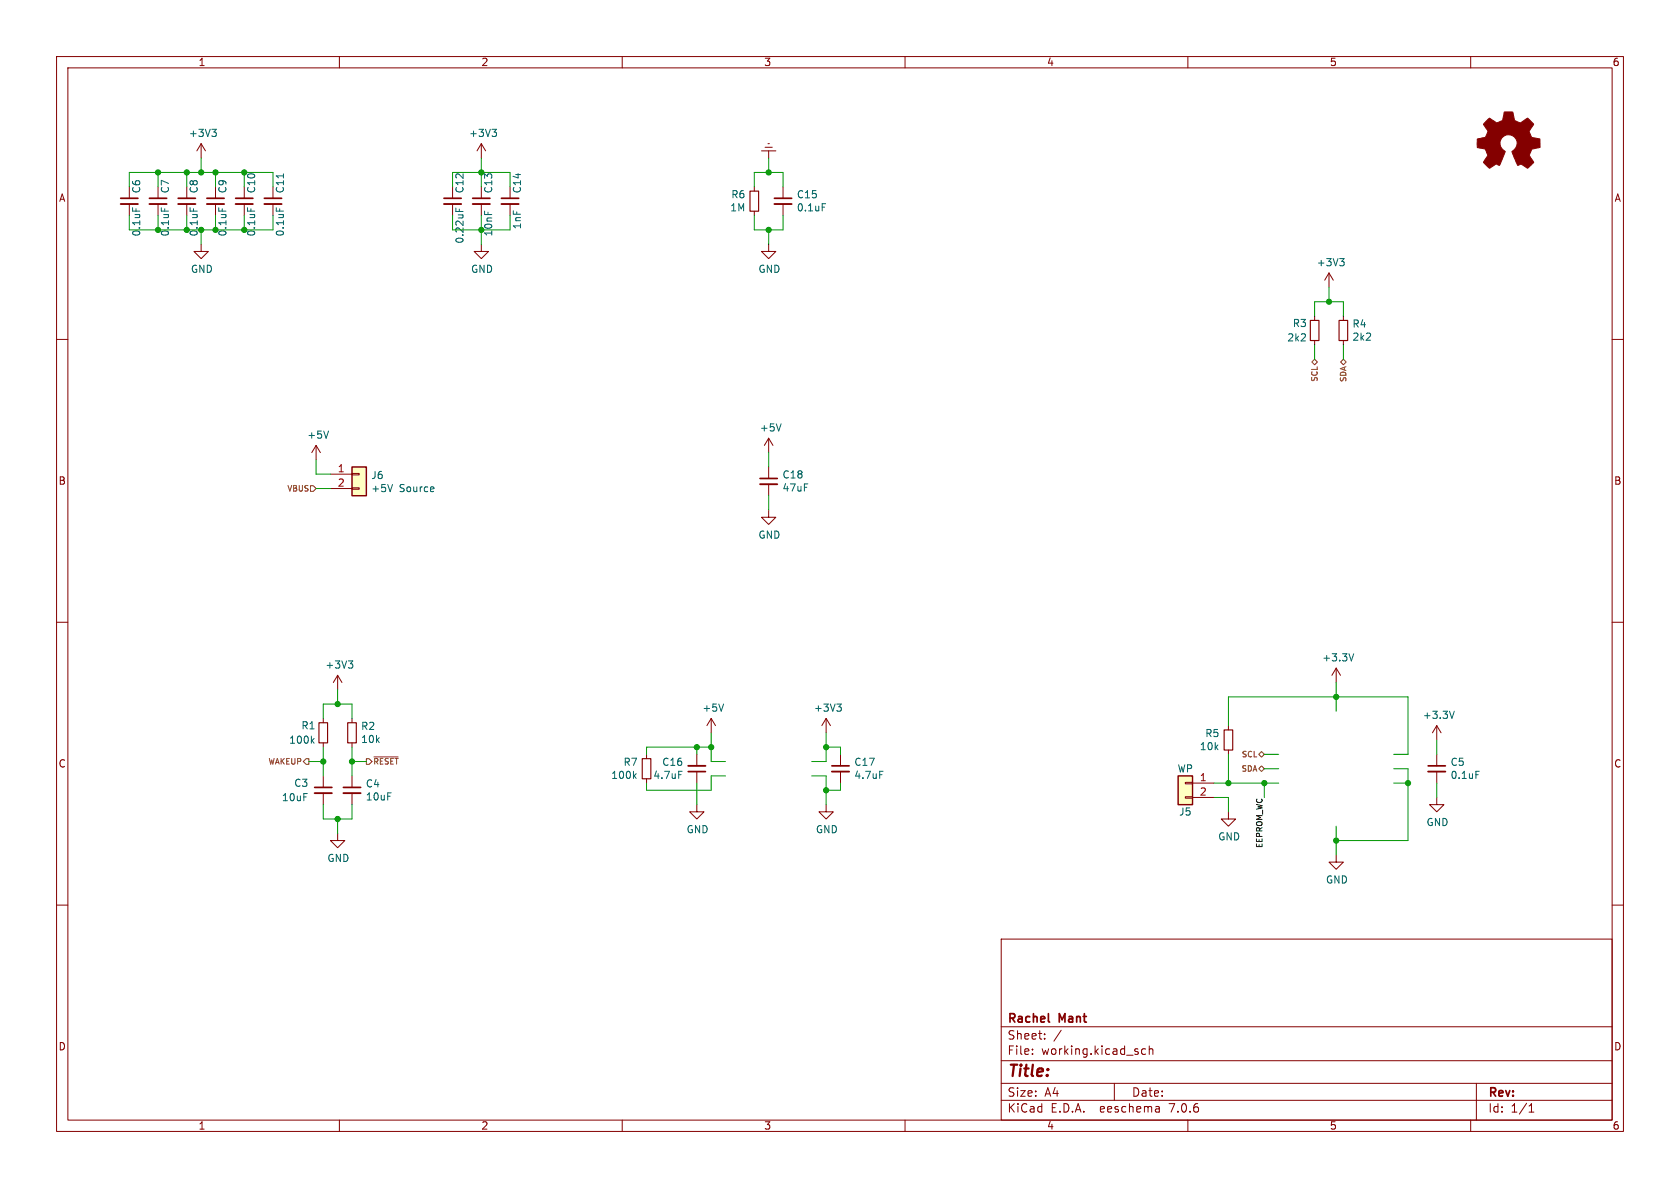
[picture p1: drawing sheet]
<svg xmlns="http://www.w3.org/2000/svg" width="297mm" height="210mm" viewBox="0 0 297 210" stroke-linecap="round" stroke-linejoin="round" font-family="sans-serif">
<g fill="none" stroke="#840000" stroke-width=".18">
<path d="M10 10h277v190h-277zM12 12h273v186h-273zM60 10v2M110 10v2M160 10v2M210 10v2M260 10v2M22.9 33v2.1M22.9 36.1v2M27.9 33v2.1M27.9 36.1v2M33 33v2.1"/>
<path d="M33 36.1v2M35.6 25.4l-.8 1.3M35.6 25.4v2.5M35.6 25.4l.7 1.3M38.1 33v2.1M38.1 36.1v2M43.2 33v2.1M43.2 36.1v2M48.3 33v2.1M48.3 36.1v2M80 33v2.1M80 36.1v2"/>
<path d="M85.1 25.4l-.8 1.3M85.1 25.4v2.5M85.1 33v2.1M85.1 36.1v2M85.1 25.4l.8 1.3M90.2 33v2.1M90.2 36.1v2M133.3 33v.8M133.3 37.3v.8M134.6 26.7h2.6M135.3 26h1.2M135.8 25.4h.2"/>
<path d="M135.9 26.7v1.2M138.4 33v2.1M138.4 36.1v2M10 60h2M35.6 43.2v1.3h1.2l-1.2 1.2-1.3-1.2h1.3M85.1 43.2v1.3h1.3l-1.3 1.2-1.3-1.2h1.3M135.9 43.2v1.3h1.3l-1.3 1.2-1.3-1.2h1.3M232.4 55.9v.7M234.9 48.3l-.7 1.2M234.9 48.3v2.5M234.9 48.3l.8 1.2M237.5 55.9v.7"/>
<path d="M285 60h2M55.9 78.7l-.8 1.3M55.9 78.7v2.6M55.9 78.7l.7 1.3M135.9 77.5v2.5M135.9 77.5l-.8 1.2M135.9 77.5l.8 1.2M232.4 60.2v.8M237.5 60.2v.8M58.4 83.8h3.8M58.4 86.4h3.8M62.2 86.2h1.3v.3h-1.3z"/>
<path d="M62.2 83.7h1.3v.2h-1.3zM135.9 90.2v1.2h1.3l-1.3 1.3-1.3-1.3h1.3M135.9 82.6v2M135.9 85.6v2M10 110h2M59.7 119.4l-.8 1.3M59.7 119.4v2.5M59.7 119.4l.8 1.3M236.2 118.1l-.7 1.3M236.2 118.1v2.6M236.2 118.1l.8 1.3M285 110h2"/>
<path d="M57.1 127v.8M57.1 131.3v.8M57.1 137.2v2M62.2 127v.8M62.2 131.3v.8M62.2 137.2v2M114.3 133.4v.7M114.3 137.7v.7M123.2 133.4v2M123.2 136.4v2M125.7 127l-.7 1.3M125.7 127v2.5"/>
<path d="M125.7 127l.8 1.3M146 127l-.7 1.3M146 127v2.5M146 127l.8 1.3M148.6 133.4v2M148.6 136.4v2M209.5 138.3h1.3v.3h-1.3zM210.8 138.4h3.8M217.2 128.3v.7M217.2 132.6v.8M254 128.3v2.5M254 133.4v2"/>
<path d="M254 136.4v2M254 128.3l-.8 1.2M254 128.3l.8 1.2M10 160h2M57.1 140.2v2M59.7 147.3v1.3h1.3l-1.3 1.3-1.3-1.3h1.3M62.2 140.2v2M123.2 142.2v1.3h1.3l-1.3 1.3-1.3-1.3h1.3M146 142.2v1.3h1.3l-1.3 1.3-1.2-1.3h1.2M209.5 140.8h1.3v.3h-1.3zM210.8 141h3.8M217.2 143.5v1.3h1.2l-1.2 1.3-1.3-1.3h1.3"/>
<path d="M236.2 151.1v1.3h1.3l-1.3 1.3-1.3-1.3h1.3M254 141v1.2h1.3l-1.3 1.3-1.3-1.3h1.3M285 160h2M177 166h108v32h-108zM60 198v2M110 198v2M160 198v2M177 194.5h108M177 191.5h108M177 187.5h108M177 181.5h108M182.5 186.3v.1"/>
<path d="M182.5 185.5v.1M184.7 183.6v.1M184.7 182.8v.1M187.6 182.1l-1.3 2M197 191.5v3M202.5 185.5l-.4-.1-.3 .3v.4l.2 .2h.5M203.2 185.5l.2-.1 .3 .1 .1 .9M203.2 184.9v1.5M204.9 195.7l.1 .9M205 196.5l-.2 .1M205 196h-.2M210 198v2"/>
<path d="M260 198v2M261 191.5v6.5M270.3 196.6h.9M270.3 195.5l.4-.4v1.5"/>
</g>
<g fill="none" stroke="#840000" stroke-width=".3">
<path d="M21.3 35.1h3.1M26.4 35.1h3.1M31.5 35.1h3M36.6 35.1h3M41.7 35.1h3M46.7 35.1h3.1M78.5 35.1h3M83.6 35.1h3M88.6 35.1h3.1M136.9 35.1h3.1M134.4 84.6h3M55.6 139.2h3.1"/>
<path d="M60.7 139.2h3.1M121.7 136.4h3M147.1 135.4h3M252.5 135.4h3M185.4 180.6l.2 .1"/>
</g>
<g fill="none" stroke="#840000" stroke-width=".33">
<path d="M21.3 36.1h3.1M26.4 36.1h3.1M31.5 36.1h3M36.6 36.1h3M41.7 36.1h3M46.7 36.1h3.1M78.5 36.1h3M83.6 36.1h3M88.6 36.1h3.1M136.9 36.1h3.1M134.4 85.6h3M121.7 135.4h3"/>
<path d="M147.1 136.4h3M252.5 136.4h3M55.6 140.2h3.1M60.7 140.2h3.1"/>
</g>
<g fill="none" stroke="#006464" stroke-width=".18">
<path d="M23.4 36.7v.6M28.5 36.7v.6M33.6 36.7v.6M37.5 22.9h.7l-.4 .4M38 23.3l.2 .3v.3l-.2 .2M38.7 36.7v.6M43.8 36.7v.6M48.8 36.7v.6M50.1 30.7v.8M80.6 36.8v.6M81.2 37v.4M87 22.9h.8l-.5 .4"/>
<path d="M87.5 23.3l.3 .3v.3l-.3 .2M145.4 36h.6M236.8 45.7h.8l-.4 .5M237.4 46.2l.2 .2v.3l-.2 .3M58.1 76.2l-.4 1.3M138.1 74.9l-.4 1.3M69.4 85.6l-.4 1.3M61.6 116.8h.8l-.5 .5M62.1 117.3l.3 .3v.3l-.3 .2M239.3 115.6l-.4 1.2M55.2 130.9l.3 .5M55.5 130.5l-.5 .5"/>
<path d="M112.1 137.1l.4 .5M112.5 136.8l-.5 .4M120 136.3h.6M127.9 124.5l-.4 1.2M147.9 124.5h.8l-.4 .4M148.5 124.9l.2 .3v.3l-.2 .2M155.5 136.3h.6M257.1 125.7l-.4 1.3M260.9 136.3h.6"/>
</g>
<path d="M132.6 33.8h1.5v3.5h-1.5zM231.6 56.6h1.6v3.6h-1.6zM236.7 56.6h1.6v3.6h-1.6zM56.4 127.8h1.5v3.5h-1.5zM61.5 127.8h1.5v3.5h-1.5zM113.5 134.1h1.6v3.6h-1.6zM216.4 129h1.5v3.6h-1.5z" fill="none" stroke="#840000" stroke-width=".2"/>
<g fill="#ffffc2" stroke="#ffffc2" stroke-width=".18">
<path d="M208.3 137.2h2.5v5h-2.5z"/>
<path d="M62.2 82.6h2.6v5h-2.6z"/>
</g>
<path d="M62.2 82.6h2.6v5h-2.6zM208.3 137.2h2.5v5h-2.5z" fill="none" stroke="#840000" stroke-width=".25"/>
<path d="M262.8 21.4l.5-.5 .9 .6a.62 .62 0 0 0 1 0l.2-.1a1.62 1.62 0 0 0 .5-1.4l.1-.2h1.4l.2 .8a.74 .74 0 0 0 .7 .9l.5 .2 1.3-.8 1 1-.4 .7a.75 .75 0 0 0-.1 1.2l.2 .5 1.4 .3 .1 1.5-1.5 .2v.2a1.23 1.23 0 0 0-.3 1.2l.6 1-.1 .1-.9 .9-.9-.5a.54 .54 0 0 0-.8 0l-1.1-2.3a2.33 2.33 0 0 0 .9-2 1.54 1.54 0 0 0-2.5-.7 1.54 1.54 0 0 0 .4 2.6l-1.1 2.4a.69 .69 0 0 0-1.1 .2l-.6 .3-1-1 .7-1.2-.2-.6a.71 .71 0 0 0-.9-.7l-.7-.2v-1.4l.4-.1a1.11 1.11 0 0 0 1.2-.7 .72 .72 0 0 0-.2-1.2l-.3-.7z" fill="#840000" stroke="#840000" stroke-width=".18"/>
<path d="M231.9 64l.5-.5 .5 .5-.5 .5zM237 64l.5-.5 .5 .5-.5 .5zM54.9 85.9h.5l.5 .5-.5 .5h-.5zM54.1 134.1h.5v1h-.5l-.5-.5zM64.8 134.1h.5l.5 .5-.5 .5h-.5zM66.1 133.8h4.3M222.5 135.9l.5-.5 .5 .5-.5 .5zM222.5 133.4l.5-.5 .5 .5-.5 .4z" fill="none" stroke="#725600" stroke-width=".18"/>
<g fill="none" stroke="#009600" stroke-width=".18">
<path d="M22.9 33v-2.5h25.4v2.5M22.9 38.1v2.5h25.4v-2.5M27.9 30.5v2.5M27.9 38.1v2.5M33 30.5v2.5M33 38.1v2.5M35.6 27.9v2.6M38.1 30.5v2.5M38.1 38.1v2.5M43.2 30.5v2.5M43.2 38.1v2.5M80 33v-2.5h10.2v2.5"/>
<path d="M80 38.1v2.5h10.2v-2.5M85.1 27.9v5.1M85.1 38.1v5.1M133.3 33v-2.5h5.1v2.5M133.3 38.1v2.5h5.1v-2.5M135.9 27.9v2.6M35.6 40.6v2.6M135.9 40.6v2.6M232.4 55.9v-2.6h5.1v2.6M234.9 50.8v2.5M232.4 61v2.5M237.5 61v2.5"/>
<path d="M55.9 81.3v2.5h2.5M55.9 86.4h2.5M135.9 80v2.6M135.9 87.6v2.6M54.6 134.6h2.5M57.1 127v-2.5h5.1v2.5M57.1 132.1v5.1M59.7 121.9v2.6M62.2 132.1v5.1M62.2 134.6h2.6M123.2 132.1v1.3M123.2 138.4v3.8"/>
<path d="M125.7 129.5v5.1h2.6M125.7 132.1h-11.4v1.3M128.3 137.2h-2.6v2.5h-11.4v-1.3M143.5 137.2h2.5v5M146 129.5v5.1h-2.5M146 132.1h2.6v1.3M148.6 138.4v1.3h-2.6M214.6 138.4h11.5M217.2 128.3v-5.1h31.7v10.2h-2.5M217.2 133.4v5M223.5 138.4v2.6M223.5 135.9h2.6"/>
<path d="M223.5 133.4h2.6M236.2 120.7v5M246.4 135.9h2.5v12.7h-12.7M246.4 138.4h2.5M254 130.8v2.6M254 138.4v2.6M57.1 142.2v2.6h5.1v-2.6M59.7 144.8v2.5M214.6 141h2.6v2.5M236.2 146.1v5"/>
</g>
<g fill="#009600" stroke="#009600" stroke-width=".18">
<circle cx="248.9" cy="138.4" r=".46"/>
<circle cx="217.2" cy="138.4" r=".46"/>
<circle cx="223.5" cy="138.4" r=".46"/>
<circle cx="236.2" cy="148.6" r=".46"/>
<circle cx="35.6" cy="30.5" r=".46"/>
<circle cx="33" cy="30.5" r=".46"/>
<circle cx="27.9" cy="30.5" r=".46"/>
<circle cx="38.1" cy="40.6" r=".46"/>
<circle cx="27.9" cy="40.6" r=".46"/>
<circle cx="62.2" cy="134.6" r=".46"/>
<circle cx="59.7" cy="124.5" r=".46"/>
<circle cx="57.1" cy="134.6" r=".46"/>
<circle cx="59.7" cy="144.8" r=".46"/>
<circle cx="146" cy="139.7" r=".46"/>
<circle cx="146" cy="132.1" r=".46"/>
<circle cx="125.7" cy="132.1" r=".46"/>
<circle cx="123.2" cy="132.1" r=".46"/>
<circle cx="38.1" cy="30.5" r=".46"/>
<circle cx="43.2" cy="30.5" r=".46"/>
<circle cx="35.6" cy="40.6" r=".46"/>
<circle cx="85.1" cy="40.6" r=".46"/>
<circle cx="33" cy="40.6" r=".46"/>
<circle cx="85.1" cy="30.5" r=".46"/>
<circle cx="43.2" cy="40.6" r=".46"/>
<circle cx="236.2" cy="123.2" r=".46"/>
<circle cx="234.9" cy="53.3" r=".46"/>
<circle cx="135.9" cy="30.5" r=".46"/>
<circle cx="135.9" cy="40.6" r=".46"/>
</g>
<text font-size="2.8" fill="#840000" x="178" y="190.9">Title:</text>
<g font-size="2.1" fill="#840000">
<text x="178" y="184">Sheet:</text>
<text x="178" y="181.2">Rachel</text>
<text x="187.3" y="181.2">Mant</text>
<text x="178" y="186.7">File:</text>
<text x="184.1" y="186.7">working.kicad_sch</text>
<text x="178" y="196.9">KiCad</text>
<text x="178" y="194.1">Size:</text>
<text x="184.7" y="194.1">A4</text>
<text x="185.7" y="196.9">E.D.A.</text>
<text x="194.6" y="196.9">eeschema</text>
<text x="200" y="194.1">Date:</text>
<text x="207" y="196.9">7.0.6</text>
<text x="263" y="194.3">Rev:</text>
<text x="263" y="196.9">Id:</text>
<text x="267.1" y="196.9">1/1</text>
</g>
<g font-size="1.8" fill="#840000">
<text x="35" y="11.9">1</text>
<text x="85" y="11.9">2</text>
<text x="135" y="11.9">3</text>
<text x="185" y="11.9">4</text>
<text x="235" y="11.9">5</text>
<text x="285" y="11.9">6</text>
<text x="10.3" y="35.9">A</text>
<text x="285.3" y="35.9">A</text>
<text x="10.3" y="85.9">B</text>
<text x="285.3" y="85.9">B</text>
<text x="10.3" y="135.9">C</text>
<text x="285.3" y="135.9">C</text>
<text x="10.3" y="185.9">D</text>
<text x="285.3" y="185.9">D</text>
<text x="35" y="199.9">1</text>
<text x="85" y="199.9">2</text>
<text x="135" y="199.9">3</text>
<text x="185" y="199.9">4</text>
<text x="235" y="199.9">5</text>
<text x="285" y="199.9">6</text>
</g>
<g font-size="1.8" fill="#006464">
<text x="33.3" y="24.4">+3V3</text>
<text x="82.8" y="24.4">+3V3</text>
<text x="25" y="34.3" transform="rotate(-90 25 34.3)">C6</text>
<text x="30.1" y="34.3" transform="rotate(-90 30.1 34.3)">C7</text>
<text x="35.2" y="34.3" transform="rotate(-90 35.2 34.3)">C8</text>
<text x="40.2" y="34.3" transform="rotate(-90 40.2 34.3)">C9</text>
<text x="45.3" y="34.3" transform="rotate(-90 45.3 34.3)">C10</text>
<text x="50.4" y="34.3" transform="rotate(-90 50.4 34.3)">C11</text>
<text x="82.1" y="34.3" transform="rotate(-90 82.1 34.3)">C12</text>
<text x="87.2" y="34.3" transform="rotate(-90 87.2 34.3)">C13</text>
<text x="92.3" y="34.3" transform="rotate(-90 92.3 34.3)">C14</text>
<text x="129.2" y="35.3">R6</text>
<text x="140.8" y="35.3">C15</text>
<text x="25" y="41.9" transform="rotate(-90 25 41.9)">0.1uF</text>
<text x="30.1" y="41.9" transform="rotate(-90 30.1 41.9)">0.1uF</text>
<text x="35.2" y="41.9" transform="rotate(-90 35.2 41.9)">0.1uF</text>
<text x="40.2" y="41.9" transform="rotate(-90 40.2 41.9)">0.1uF</text>
<text x="45.3" y="41.9" transform="rotate(-90 45.3 41.9)">0.1uF</text>
<text x="50.4" y="41.9" transform="rotate(-90 50.4 41.9)">0.1uF</text>
<text x="87.2" y="41.9" transform="rotate(-90 87.2 41.9)">10nF</text>
<text x="92.3" y="40.6" transform="rotate(-90 92.3 40.6)">1nF</text>
<text x="129" y="37.6">1M</text>
<text x="140.8" y="37.6">0.1uF</text>
<text x="82.1" y="43.2" transform="rotate(-90 82.1 43.2)">0.22uF</text>
<text x="232.7" y="47.3">+3V3</text>
<text x="33.7" y="48.4">GND</text>
<text x="83.2" y="48.4">GND</text>
<text x="134" y="48.4">GND</text>
<text x="228.4" y="58">R3</text>
<text x="239" y="58.1">R4</text>
<text x="227.5" y="60.6">2k2</text>
<text x="239" y="60.4">2k2</text>
<text x="54.2" y="77.7">+5V</text>
<text x="134.2" y="76.5">+5V</text>
<text x="65.5" y="84.9">J6</text>
<text x="65.5" y="87.2">+5V</text>
<text x="70.6" y="87.2">Source</text>
<text x="138.2" y="84.8">C18</text>
<text x="138.2" y="87.1">47uF</text>
<text x="134" y="95.4">GND</text>
<text x="57.4" y="118.4">+3V3</text>
<text x="233.7" y="117.1">+3.3V</text>
<text x="51" y="131.7">100k</text>
<text x="53.2" y="129.1">R1</text>
<text x="63.7" y="129.2">R2</text>
<text x="63.7" y="131.5">10k</text>
<text x="124.1" y="126">+5V</text>
<text x="143.8" y="126">+3V3</text>
<text x="213" y="130.5">R5</text>
<text x="251.4" y="127.3">+3.3V</text>
<text x="108" y="137.9">100k</text>
<text x="110.1" y="135.6">R7</text>
<text x="115.4" y="137.9">4.7uF</text>
<text x="117" y="135.6">C16</text>
<text x="150.9" y="135.6">C17</text>
<text x="150.9" y="137.9">4.7uF</text>
<text x="208.1" y="136.8">WP</text>
<text x="212" y="132.8">10k</text>
<text x="256.3" y="135.6">C5</text>
<text x="256.3" y="137.9">0.1uF</text>
<text x="49.7" y="141.8">10uF</text>
<text x="51.9" y="139.3">C3</text>
<text x="64.6" y="139.4">C4</text>
<text x="64.6" y="141.7">10uF</text>
<text x="121.3" y="147.5">GND</text>
<text x="144.1" y="147.5">GND</text>
<text x="208.4" y="144.4">J5</text>
<text x="215.3" y="148.8">GND</text>
<text x="252.1" y="146.2">GND</text>
<text x="57.8" y="152.6">GND</text>
<text x="234.3" y="156.4">GND</text>
</g>
<g font-size="1.8" fill="#a90000">
<text x="59.6" y="83.6">1</text>
<text x="59.6" y="86.1">2</text>
<text x="212" y="138.2">1</text>
<text x="212" y="140.7">2</text>
</g>
<g font-size="1.4" fill="#725600">
<text x="233.1" y="67.6" transform="rotate(-90 233.1 67.6)">SCL</text>
<text x="238.2" y="67.7" transform="rotate(-90 238.2 67.7)">SDA</text>
<text x="50.7" y="87.1">VBUS</text>
<text x="47.3" y="135.3">WAKEUP</text>
<text x="65.9" y="135.3">~{RESET}</text>
<text x="219.3" y="136.6">SDA</text>
<text x="219.4" y="134.1">SCL</text>
</g>
<text font-size="1.4" fill="#0f0f0f" x="223.2" y="150.1" transform="rotate(-90 223.2 150.1)">EEPROM_WC</text>
</svg>
